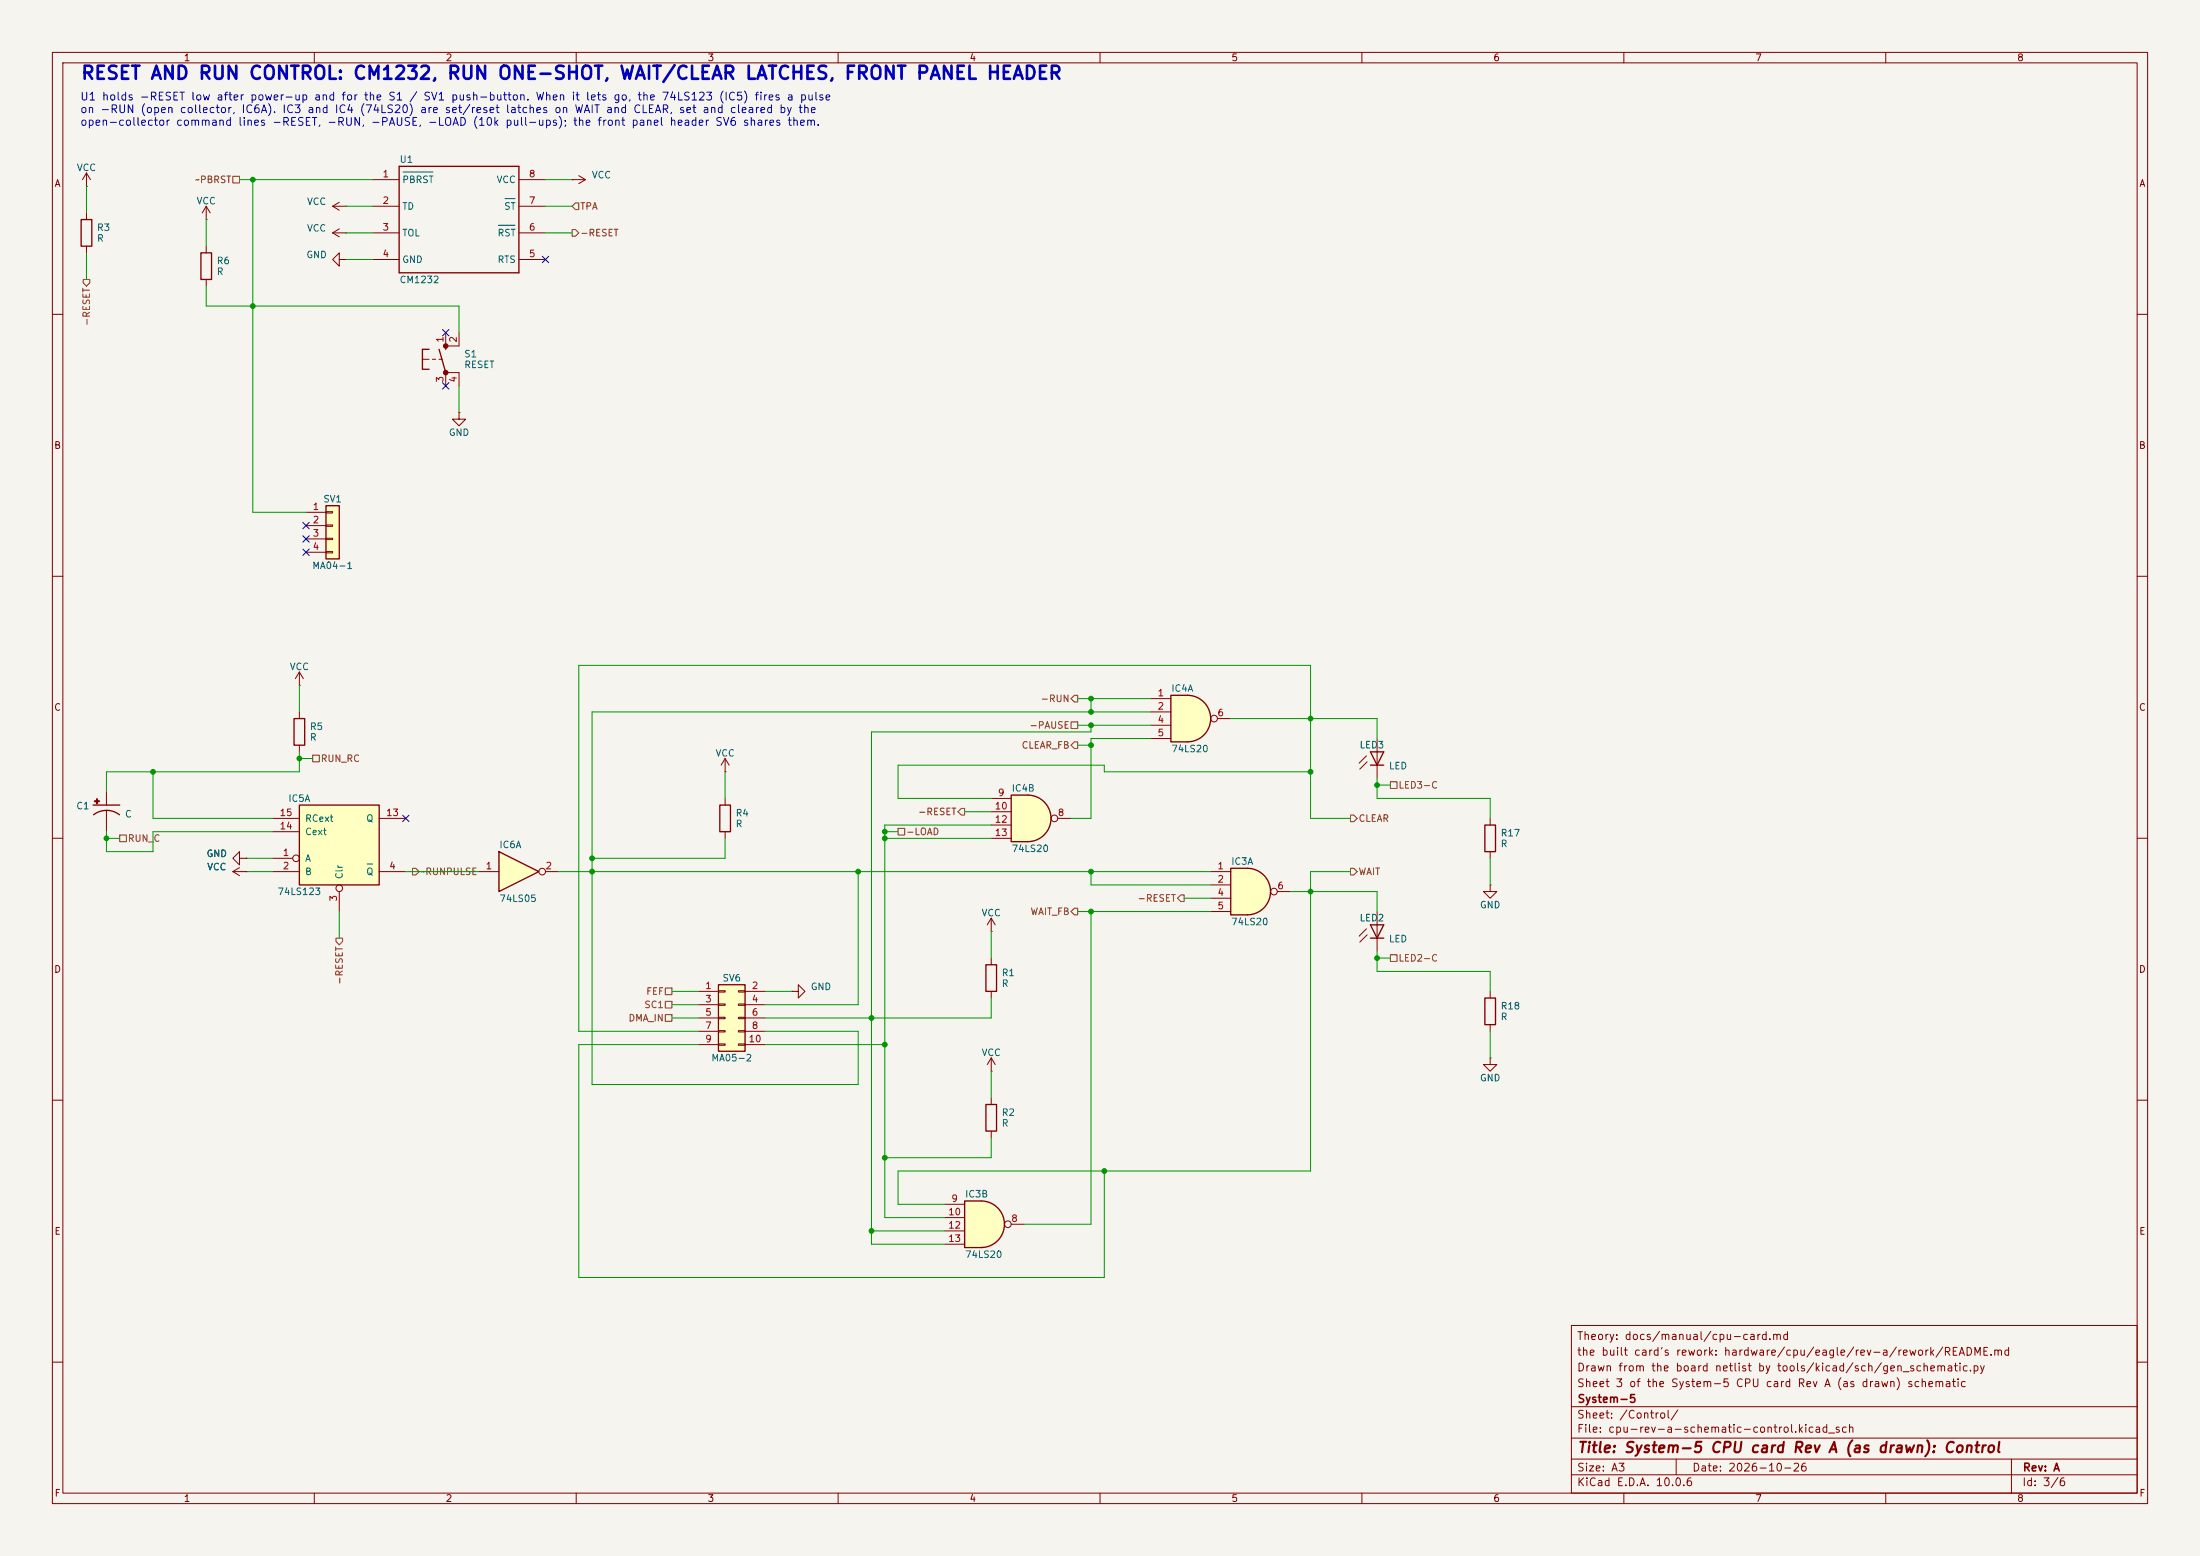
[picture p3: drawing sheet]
<svg xmlns="http://www.w3.org/2000/svg" width="420mm" height="297mm" viewBox="0 0 420 297" stroke-linecap="round" stroke-linejoin="round" font-family="sans-serif">
<path d="M0 0h420v297h-420z" fill="#f5f4ef" stroke="#f5f4ef" stroke-width=".19"/>
<g fill="none" stroke="#840000" stroke-width=".19">
<path d="M10 10h400v277h-400zM12 12h396v273h-396zM60 10v2M110 10v2M160 10v2M210 10v2M260 10v2M310 10v2M360 10v2M64.8 49.5v-1.2l-1.3 1.2 1.3 1.3v-1.3h1.2M66 49.5h.1M10 60h2"/>
<path d="M408 60h2M10 110h2M408 110h2M10 160h2M138.4 147.3h.1M138.4 144.8l-.7 1.3M138.4 144.8l.8 1.3M138.4 144.8v2.5M408 160h2M44.4 166.4l1.3 .7M44.4 166.4h2.6M45.7 165.6l-1.3 .8"/>
<path d="M47 166.4h.1M10 210h2M189.2 209.6v1.2M189.2 215.9v1.3M408 210h2M300 253h108v32h-108zM10 260h2M300 278.5h108M300 274.5h108M300 268.5h108M320 278.5v3M384 278.5v6.5"/>
<path d="M408 260h2M60 285v2M110 285v2M160 285v2M210 285v2M260 285v2M300 281.5h108M310 285v2M360 285v2"/>
</g>
<path d="M188.2 210.8h2v5.1h-2z" fill="none" stroke="#840000" stroke-width=".25"/>
<path d="M226.7 132.7a4.4 4.4 0 0 1 4.4 4.5 4.4 4.4 0 0 1-4.4 4.4z" fill="#ffffc2" stroke="#ffffc2" stroke-width=".19"/>
<path d="M223.5 132.7h3.2v8.9h-3.2z" fill="#ffffc2"/>
<path d="M223.5 132.7h3.2a4.4 4.4 0 0 1 4.4 4.5 4.4 4.4 0 0 1-4.4 4.4h-3.2zM137.4 153.7h2v5.1h-2z" fill="none" stroke="#840000" stroke-width=".25"/>
<g fill="none" stroke="#840000" stroke-width=".19">
<path d="M219.7 133.4h3.8M219.7 135.9h3.8M219.7 138.4h3.8M232.4 137.2h2.5M138.4 152.4v1.3M138.4 158.8v1.2M219.7 141h3.8"/>
<circle cx="231.8" cy="137.2" r=".63"/>
</g>
<path d="M196.2 151.8a4.4 4.4 0 0 1 4.4 4.4 4.4 4.4 0 0 1-4.4 4.5z" fill="#ffffc2" stroke="#ffffc2" stroke-width=".19"/>
<path d="M193 151.8h3.2v8.9h-3.2z" fill="#ffffc2"/>
<path d="M193 151.8h3.2a4.4 4.4 0 0 1 4.4 4.4 4.4 4.4 0 0 1-4.4 4.5h-3.2z" fill="none" stroke="#840000" stroke-width=".25"/>
<g fill="none" stroke="#840000" stroke-width=".19">
<path d="M189.2 152.4h3.8M189.2 154.9h3.8M189.2 157.5h3.8M201.9 156.2h2.6M189.2 160h3.8"/>
<circle cx="201.3" cy="156.2" r=".63"/>
</g>
<g fill="#ffffc2">
<path d="M18.1 152.9h.9v.1h-.9z"/>
<path d="M18.4 152.5h.2v.9h-.2z"/>
</g>
<path d="M17.8 153.7h5.1M17.9 155.5a4.1 4.1 0 0 1 4.9 0M18.1 152.9h.9v.1h-.9zM18.4 152.5h.2v.9h-.2z" fill="none" stroke="#840000" stroke-width=".25"/>
<path d="M20.3 151.1v2.6M20.3 154.7v4.1" fill="none" stroke="#840000" stroke-width=".19"/>
<path d="M95.2 162.6l7.7 3.8-7.7 3.8z" fill="#ffffc2"/>
<path d="M95.2 162.6l7.7 3.8-7.7 3.8z" fill="none" stroke="#840000" stroke-width=".25"/>
<g fill="none" stroke="#840000" stroke-width=".19">
<path d="M91.4 166.4h3.8M104.1 166.4h2.6"/>
<circle cx="103.5" cy="166.4" r=".63"/>
</g>
<path d="M238.1 165.7a4.4 4.4 0 0 1 4.5 4.5 4.4 4.4 0 0 1-4.5 4.4z" fill="#ffffc2" stroke="#ffffc2" stroke-width=".19"/>
<path d="M234.9 165.7h3.2v8.9h-3.2z" fill="#ffffc2"/>
<path d="M81.9 66.7h-1.3v3.8h1.3M83.8 66.7l1.3 4.4M85.1 66v.7M56.1 137.2h2.1v5h-2.1zM261.6 143.5h2.6l-1.3 2.6zM261.6 146.1h2.6M234.9 165.7h3.2a4.4 4.4 0 0 1 4.5 4.5 4.4 4.4 0 0 1-4.5 4.4h-3.2zM283.5 190.5h2v5.1h-2z" fill="none" stroke="#840000" stroke-width=".25"/>
<g fill="none" stroke="#840000" stroke-width=".19">
<path d="M63.5 39.4l1.3 .7M63.5 39.4h2.5M64.8 38.6l-1.3 .8M66 39.4h.1M80.6 68.6h1.3M82.5 68.6h.7M83.8 68.6h.7M85.1 63.5v2.5h2.5v-2.5M85.1 73.7v-2.6h2.5v2.6M87.6 78.7v1.3h1.3l-1.3 1.3-1.2-1.3h1.2M87.6 78.7h.1M57.1 130.8h.1"/>
<path d="M57.1 128.3l-.7 1.2M57.1 128.3l.8 1.2M57.1 128.3v2.5M57.1 135.9v1.3M57.1 142.2v1.3M260.9 144.3l-1.4 1.4M261 145.4l-1.4 1.4M262.9 141v7.6M231.1 166.4h3.8M231.1 168.9h3.8M231.1 171.5h3.8M231.1 174h3.8"/>
<path d="M243.8 170.2h2.6M284.5 168.9v1.3h1.2l-1.2 1.3-1.3-1.3h1.3M284.5 168.9h.1M284.5 189.2v1.3M284.5 195.6v1.3M284.5 201.9v1.3h1.2l-1.2 1.3-1.3-1.3h1.3M284.5 201.9h.1"/>
<circle cx="243.2" cy="170.2" r=".63"/>
</g>
<g fill="#840000" stroke="#840000" stroke-width=".41">
<circle cx="85.1" cy="66" r=".33"/>
<circle cx="85.1" cy="71.1" r=".33"/>
</g>
<path d="M62.2 96.5h2.6v10.2h-2.6z" fill="#ffffc2"/>
<path d="M38.4 48.3h2v5h-2zM62.2 96.5h2.6v10.2h-2.6z" fill="none" stroke="#840000" stroke-width=".25"/>
<path d="M39.4 47v1.3M39.4 53.3v1.3M58.4 97.8h3.8M62.2 97.7h1.3v.2h-1.3zM58.4 100.3h3.8M58.4 102.9h3.8M58.4 105.4h3.8M62.2 100.2h1.3v.3h-1.3zM62.2 102.7h1.3v.3h-1.3zM62.2 105.3h1.3v.2h-1.3z" fill="none" stroke="#840000" stroke-width=".19"/>
<path d="M57.1 153.7h15.3v15.2h-15.3z" fill="#ffffc2"/>
<path d="M57.1 153.7h15.3v15.2h-15.3z" fill="none" stroke="#840000" stroke-width=".25"/>
<g fill="none" stroke="#840000" stroke-width=".19">
<path d="M52.1 156.2h5M52.1 158.8h5M72.4 156.2h5.1M52.1 163.8h3.8M52.1 166.4h5M64.8 170.2v3.8M72.4 166.4h5.1"/>
<circle cx="56.5" cy="163.8" r=".63"/>
<circle cx="64.8" cy="169.5" r=".63"/>
</g>
<path d="M70.1 164.9h1" fill="none" stroke="#006464" stroke-width=".19"/>
<path d="M137.2 188h5v12.7h-5z" fill="#ffffc2"/>
<path d="M283.5 157.5h2v5.1h-2zM261.6 176.5h2.6l-1.3 2.6zM261.6 179.1h2.6M137.2 188h5v12.7h-5z" fill="none" stroke="#840000" stroke-width=".25"/>
<g fill="none" stroke="#840000" stroke-width=".19">
<path d="M16.5 35.6h.1M16.5 33l-.8 1.3M16.5 33l.8 1.3M16.5 33v2.6M284.5 156.2v1.3M260.9 177.3l-1.4 1.4M261 178.4l-1.4 1.4M262.9 174v7.6M284.5 162.6v1.2M133.3 189.2h3.9M133.3 191.8h3.9M133.3 194.3h3.9"/>
<path d="M133.3 196.9h3.9M133.3 199.4h3.9M137.2 189.1h1.2v.3h-1.2zM137.2 191.6h1.2v.3h-1.2zM137.2 194.2h1.2v.2h-1.2zM137.2 196.7h1.2v.3h-1.2zM137.2 199.3h1.2v.2h-1.2zM141 189.1h1.2v.3h-1.2zM141 191.6h1.2v.3h-1.2zM141 194.2h1.2v.2h-1.2zM141 196.7h1.2v.3h-1.2zM141 199.3h1.2v.2h-1.2z"/>
<path d="M142.2 189.2h3.8M142.2 191.8h3.8M142.2 194.3h3.8M142.2 196.9h3.8M142.2 199.4h3.8M151.1 189.2h1.3v-1.2l1.3 1.2-1.3 1.3v-1.3M151.1 189.2h.1"/>
</g>
<path d="M187.3 229.2a4.4 4.4 0 0 1 4.5 4.5 4.4 4.4 0 0 1-4.5 4.4z" fill="#ffffc2" stroke="#ffffc2" stroke-width=".19"/>
<path d="M184.1 229.2h3.2v8.9h-3.2z" fill="#ffffc2"/>
<path d="M76.2 31.8h22.9v20.3h-22.9zM15.5 41.9h2v5.1h-2zM188.2 184.2h2v5h-2zM184.1 229.2h3.2a4.4 4.4 0 0 1 4.5 4.5 4.4 4.4 0 0 1-4.5 4.4h-3.2z" fill="none" stroke="#840000" stroke-width=".25"/>
<g fill="none" stroke="#840000" stroke-width=".19">
<path d="M39.4 39.4l-.8 1.2M39.4 39.4l.7 1.2M39.4 39.4v2.5M71.1 34.3h5.1M71.1 39.4h5.1M99.1 34.3h5M99.1 39.4h5M109.2 34.3h.1M109.2 34.3h2.6M110.5 33.5l1.3 .8M111.8 34.3l-1.3 .8M16.5 40.6v1.3"/>
<path d="M16.5 47v1.3M39.4 41.9h.1M63.5 44.5l1.3 .7M63.5 44.5h2.5M64.8 43.7l-1.3 .8M66 44.5h.1M71.1 44.5h5.1M71.1 49.5h5.1M99.1 44.5h5M99.1 49.5h5M45.7 163.8v-1.2l-1.3 1.2 1.3 1.3v-1.3h1.3M47 163.8h.1"/>
<path d="M47 166.4h.1M189.2 177.8h.1M189.2 175.3l-.7 1.2M189.2 175.3l.8 1.2M189.2 175.3v2.5M189.2 182.9v1.3M189.2 189.2v1.3M189.2 204.5h.1M189.2 201.9v2.6M189.2 201.9l-.7 1.3M189.2 201.9l.8 1.3M180.3 229.9h3.8"/>
<path d="M180.3 232.4h3.8M180.3 234.9h3.8M180.3 237.5h3.8M193 233.7h2.6"/>
<circle cx="192.4" cy="233.7" r=".63"/>
</g>
<path d="M76.9 32.8h5.8M96.4 37.9h1.9M95.1 43h3.2" fill="none" stroke="#006464" stroke-width=".19"/>
<g fill="none" stroke="#725600" stroke-width=".19">
<path d="M44.4 33.7h1.3v1.2h-1.3zM109.9 38.7h.6v1.3h-.6l-.7-.6zM15.9 53.3h1.2v.7l-.6 .6-.6-.6zM109.2 43.8h.7l.6 .7-.6 .6h-.7zM204.5 137.8h1.2v1.3h-1.2zM205.1 132.7h.6v1.3h-.6l-.6-.6zM22.9 159.4h1.2v1.3h-1.2zM59.7 144.1h1.3v1.3h-1.3zM171.4 158.1h1.3v1.3h-1.3zM183.5 154.3h.6v1.3h-.6l-.6-.7zM205.1 141.6h.6v1.3h-.6l-.6-.7zM257.8 155.6h.6l.7 .6-.7 .6h-.6z"/>
<path d="M265.4 149.2h1.3v1.3h-1.3zM64.1 179.1h1.3v.6l-.6 .6-.7-.6zM78.7 165.7h.7l.6 .7-.6 .6h-.7zM205.1 173.4h.6v1.2h-.6l-.6-.6zM225.4 170.8h.7v1.3h-.7l-.6-.6zM257.8 165.7h.6l.7 .7-.7 .6h-.6zM127 188.6h1.3v1.3h-1.3zM127 193.7h1.3v1.2h-1.3zM127 191.1h1.3v1.3h-1.3zM265.4 182.2h1.3v1.3h-1.3z"/>
</g>
<g fill="none" stroke="#009600" stroke-width=".19">
<path d="M16.5 35.6v5M45.7 34.3h25.4M48.3 34.3v63.5h10.1M66 39.4h5.1M104.1 34.3h5.1M104.1 39.4h5.1M16.5 48.3v5M39.4 54.6v3.8h48.2v5.1M39.4 41.9v5.1M66 44.5h5.1M66 49.5h5.1M104.1 44.5h5.1"/>
<path d="M87.6 73.7v5M57.1 130.8v5.1M205.7 138.4h14M205.7 133.4h14M208.3 138.4v1.3h-41.9v97.8h13.9M208.3 133.4v2.5M219.7 135.9h-106.7v71.1h50.8v-10.1h-17.8M234.9 137.2h28v3.8M20.3 158.8v3.8h8.9v-3.8h22.9M29.2 147.3v8.9h22.9M57.1 143.5v3.8h-36.8v3.8M57.1 144.8h2.6"/>
<path d="M138.4 147.3v5.1M168.9 158.8h2.5M184.1 154.9h5.1M189.2 157.5h-20.3v74.9h11.4M205.7 142.2h2.6M219.7 141h-11.4v15.2h-3.8M250.2 147.3h-39.4v-1.2h-39.4v6.3h17.8M257.8 156.2h-7.6v-29.2h-139.7v69.9h22.8M262.9 148.6v3.8h21.6v3.8M262.9 149.9h2.5M20.3 160h2.6M47 166.4h5.1"/>
<path d="M47 163.8h5.1M64.8 174v5.1M77.5 166.4h13.9M106.7 166.4h124.4M138.4 160v3.8h-25.4M163.8 166.4v25.4h-17.8M168.9 160h20.3M189.2 177.8v5.1M205.7 174h25.4M208.3 166.4v2.5h22.8M208.3 174v59.7h-12.7M226.1 171.5h5"/>
<path d="M246.4 170.2h16.5v3.8M257.8 166.4h-7.6v57.1h-78.8v6.4h8.9M284.5 163.8v5.1M128.3 194.3h5M128.3 191.8h5M128.3 189.2h5M133.3 199.4h-22.8v44.4h100.3v-20.3M146 199.4h22.9M146 189.2h5.1M189.2 190.5v3.8h-43.2M262.9 181.6v3.8h21.6v3.8M262.9 182.9h2.5"/>
<path d="M284.5 196.9v5M189.2 204.5v5.1M189.2 217.2v3.8h-20.3M166.4 234.9h13.9"/>
</g>
<g fill="none" stroke="#000084" stroke-width=".19">
<path d="M103.5 48.9l1.2 1.2M104.7 48.9l-1.2 1.2M84.5 62.9l1.2 1.2M84.5 73.1l1.2 1.2M85.7 73.1l-1.2 1.2M85.7 62.9l-1.2 1.2M57.8 99.7l1.2 1.2M59 99.7l-1.2 1.2M57.8 102.3l1.2 1.2M57.8 104.8l1.2 1.2M59 102.3l-1.2 1.2M59 104.8l-1.2 1.2"/>
<path d="M76.9 155.6l1.2 1.2M78.1 155.6l-1.2 1.2"/>
</g>
<g fill="#009600" stroke="#009600" stroke-width=".19">
<circle cx="168.9" cy="160" r=".46"/>
<circle cx="163.8" cy="166.4" r=".46"/>
<circle cx="113" cy="163.8" r=".46"/>
<circle cx="48.3" cy="34.3" r=".46"/>
<circle cx="48.3" cy="58.4" r=".46"/>
<circle cx="208.3" cy="174" r=".46"/>
<circle cx="208.3" cy="166.4" r=".46"/>
<circle cx="208.3" cy="138.4" r=".46"/>
<circle cx="208.3" cy="135.9" r=".46"/>
<circle cx="208.3" cy="142.2" r=".46"/>
<circle cx="208.3" cy="133.4" r=".46"/>
<circle cx="168.9" cy="158.8" r=".46"/>
<circle cx="168.9" cy="221" r=".46"/>
<circle cx="168.9" cy="199.4" r=".46"/>
<circle cx="166.4" cy="234.9" r=".46"/>
<circle cx="210.8" cy="223.5" r=".46"/>
<circle cx="113" cy="166.4" r=".46"/>
<circle cx="166.4" cy="194.3" r=".46"/>
<circle cx="262.9" cy="182.9" r=".46"/>
<circle cx="262.9" cy="149.9" r=".46"/>
<circle cx="250.2" cy="170.2" r=".46"/>
<circle cx="250.2" cy="147.3" r=".46"/>
<circle cx="250.2" cy="137.2" r=".46"/>
<circle cx="57.1" cy="144.8" r=".46"/>
<circle cx="20.3" cy="160" r=".46"/>
<circle cx="29.2" cy="147.3" r=".46"/>
</g>
<text font-size="2.5" fill="#0000c2" x="15.3" y="15.8">RESET AND RUN CONTROL: CM1232, RUN ONE-SHOT, WAIT/CLEAR LATCHES, FRONT PANEL HEADER</text>
<text font-size="2" fill="#840000" x="301" y="277.8">Title: System-5 CPU card Rev A (as drawn): Control</text>
<g font-size="1.5" fill="#0000c2">
<text x="15.2" y="19.5">U1 holds -RESET low after power-up and for the S1 / SV1 push-button. When it lets go, the 74LS123 (IC5) fires a pulse</text>
<text x="15.2" y="22">on -RUN (open collector, IC6A). IC3 and IC4 (74LS20) are set/reset latches on WAIT and CLEAR, set and cleared by the</text>
<text x="15.2" y="24.4">open-collector command lines -RESET, -RUN, -PAUSE, -LOAD (10k pull-ups); the front panel header SV6 shares them.</text>
</g>
<g font-size="1.5" fill="#840000">
<text x="300.9" y="256.1">Theory: docs/manual/cpu-card.md</text>
<text x="300.9" y="262.1">Drawn from the board netlist by tools/kicad/sch/gen_schematic.py</text>
<text x="300.9" y="259.1">the built card's rework: hardware/cpu/eagle/rev-a/rework/README.md</text>
<text x="300.9" y="265.1">Sheet 3 of the System-5 CPU card Rev A (as drawn) schematic</text>
<text x="301" y="268.1">System-5</text>
<text x="300.9" y="273.8">File: cpu-rev-a-schematic-control.kicad_sch</text>
<text x="300.9" y="271.1">Sheet: /Control/</text>
<text x="300.9" y="281.2">Size: A3</text>
<text x="322.9" y="281.2">Date: 2026-10-26</text>
<text x="386" y="281.2">Rev: A</text>
<text x="300.9" y="284">KiCad E.D.A. 10.0.6</text>
<text x="385.9" y="284">Id: 3/6</text>
</g>
<g font-size="1.3" fill="#840000">
<text x="35" y="12">1</text>
<text x="85" y="12">2</text>
<text x="135" y="12">3</text>
<text x="185" y="12">4</text>
<text x="235" y="12">5</text>
<text x="285" y="12">6</text>
<text x="335" y="12">7</text>
<text x="385" y="12">8</text>
<text x="10.3" y="36">A</text>
<text x="408.3" y="36">A</text>
<text x="10.2" y="86">B</text>
<text x="408.2" y="86">B</text>
<text x="10.2" y="136">C</text>
<text x="408.2" y="136">C</text>
<text x="10.2" y="186">D</text>
<text x="408.2" y="186">D</text>
<text x="10.3" y="236">E</text>
<text x="408.3" y="236">E</text>
<text x="10.3" y="286">F</text>
<text x="35" y="287">1</text>
<text x="85" y="287">2</text>
<text x="135" y="287">3</text>
<text x="185" y="287">4</text>
<text x="235" y="287">5</text>
<text x="285" y="287">6</text>
<text x="335" y="287">7</text>
<text x="385" y="287">8</text>
<text x="408.3" y="286">F</text>
</g>
<g font-size="1.3" fill="#006464">
<text x="14.6" y="33">VCC</text>
<text x="76.2" y="31.4">U1</text>
<text x="76.7" y="35.3">PBRST</text>
<text x="94.7" y="35.3">VCC</text>
<text x="112.9" y="34.4">VCC</text>
<text x="37.4" y="39.3">VCC</text>
<text x="58.5" y="39.4">VCC</text>
<text x="76.7" y="40.3">TD</text>
<text x="96.1" y="40.3">ST</text>
<text x="18.4" y="44.4">R3</text>
<text x="18.4" y="46.4">R</text>
<text x="58.5" y="44.5">VCC</text>
<text x="76.7" y="45.4">TOL</text>
<text x="94.9" y="45.4">RST</text>
<text x="41.3" y="50.7">R6</text>
<text x="41.3" y="52.8">R</text>
<text x="58.4" y="49.6">GND</text>
<text x="76.7" y="50.5">GND</text>
<text x="94.9" y="50.5">RTS</text>
<text x="76.2" y="54.4">CM1232</text>
<text x="88.5" y="68.5">S1</text>
<text x="88.5" y="70.6">RESET</text>
<text x="85.6" y="83.5">GND</text>
<text x="61.6" y="96.2">SV1</text>
<text x="59.5" y="108.9">MA04-1</text>
<text x="55.2" y="128.2">VCC</text>
<text x="223.5" y="132.4">IC4A</text>
<text x="59.1" y="139.6">R5</text>
<text x="59.1" y="141.7">R</text>
<text x="223.5" y="143.9">74LS20</text>
<text x="259.4" y="143.1">LED3</text>
<text x="136.5" y="144.7">VCC</text>
<text x="265" y="147.1">LED</text>
<text x="14.5" y="154.8">C1</text>
<text x="54.9" y="153.4">IC5A</text>
<text x="193" y="151.4">IC4B</text>
<text x="23.7" y="156.3">C</text>
<text x="58.1" y="159.7">Cext</text>
<text x="58.1" y="157.2">RCext</text>
<text x="69.8" y="157.2">Q</text>
<text x="140.3" y="156.1">R4</text>
<text x="140.3" y="158.2">R</text>
<text x="286.4" y="160">R17</text>
<text x="39.3" y="163.9">GND</text>
<text x="39.4" y="166.4">VCC</text>
<text x="58.1" y="164.8">A</text>
<text x="58.1" y="167.3">B</text>
<text x="65.7" y="167.9" transform="rotate(-90 65.7 167.9)">Clr</text>
<text x="69.8" y="167.3">Q</text>
<text x="95.2" y="162.2">IC6A</text>
<text x="193" y="162.9">74LS20</text>
<text x="234.9" y="165.4">IC3A</text>
<text x="286.4" y="162">R</text>
<text x="52.9" y="171.1">74LS123</text>
<text x="95.2" y="172.5">74LS05</text>
<text x="282.4" y="173.7">GND</text>
<text x="187.3" y="175.2">VCC</text>
<text x="234.9" y="176.9">74LS20</text>
<text x="259.4" y="176.2">LED2</text>
<text x="265" y="180.2">LED</text>
<text x="137.8" y="187.7">SV6</text>
<text x="154.7" y="189.3">GND</text>
<text x="191.1" y="186.6">R1</text>
<text x="191.1" y="188.7">R</text>
<text x="286.4" y="193">R18</text>
<text x="286.4" y="195">R</text>
<text x="135.7" y="202.9">MA05-2</text>
<text x="187.3" y="201.9">VCC</text>
<text x="282.4" y="206.7">GND</text>
<text x="191.1" y="213.3">R2</text>
<text x="191.1" y="215.3">R</text>
<text x="184.1" y="228.9">IC3B</text>
<text x="184.1" y="240.4">74LS20</text>
</g>
<g font-size="1.3" fill="#725600">
<text x="37.1" y="35.3">~PBRST</text>
<text x="110.7" y="40.3">TPA</text>
<text x="110.7" y="45.4">-RESET</text>
<text x="17.5" y="62.3" transform="rotate(-90 17.5 62.3)">-RESET</text>
<text x="198.5" y="134.3">-RUN</text>
<text x="194.9" y="143.2">CLEAR_FB</text>
<text x="196.4" y="139.4">-PAUSE</text>
<text x="61.1" y="145.7">RUN_RC</text>
<text x="175.1" y="155.9">-RESET</text>
<text x="266.9" y="150.8">LED3-C</text>
<text x="24.3" y="161">RUN_C</text>
<text x="172.9" y="159.7">-LOAD</text>
<text x="259.2" y="157.2">CLEAR</text>
<text x="80.2" y="167.3">~RUNPULSE</text>
<text x="259.2" y="167.3">WAIT</text>
<text x="217.1" y="172.4">-RESET</text>
<text x="196.6" y="175">WAIT_FB</text>
<text x="266.9" y="183.8">LED2-C</text>
<text x="65.7" y="188.1" transform="rotate(-90 65.7 188.1)">-RESET</text>
<text x="123.3" y="190.2">FEF</text>
<text x="119.9" y="195.3">DMA_IN</text>
<text x="122.9" y="192.7">SC1</text>
</g>
<g font-size="1.3" fill="#a90000">
<text x="72.9" y="34.2">1</text>
<text x="100.9" y="34.2">8</text>
<text x="72.9" y="39.2">2</text>
<text x="100.9" y="39.2">7</text>
<text x="72.9" y="44.3">3</text>
<text x="100.9" y="44.3">6</text>
<text x="72.9" y="49.4">4</text>
<text x="100.9" y="49.4">5</text>
<text x="85" y="65.5" transform="rotate(-90 85 65.5)">1</text>
<text x="87.5" y="65.5" transform="rotate(-90 87.5 65.5)">2</text>
<text x="85" y="73.1" transform="rotate(-90 85 73.1)">3</text>
<text x="87.5" y="73.1" transform="rotate(-90 87.5 73.1)">4</text>
<text x="59.6" y="97.7">1</text>
<text x="59.6" y="100.2">2</text>
<text x="59.6" y="102.7">3</text>
<text x="59.6" y="105.3">4</text>
<text x="220.9" y="133.2">1</text>
<text x="220.9" y="135.8">2</text>
<text x="232.3" y="137">6</text>
<text x="220.9" y="138.3">4</text>
<text x="220.9" y="140.8">5</text>
<text x="189.8" y="154.8">10</text>
<text x="190.4" y="152.3">9</text>
<text x="53.3" y="158.6">14</text>
<text x="53.3" y="156.1">15</text>
<text x="73.6" y="156.1">13</text>
<text x="189.8" y="157.3">12</text>
<text x="189.8" y="159.9">13</text>
<text x="201.8" y="156.1">8</text>
<text x="53.9" y="163.7">1</text>
<text x="53.9" y="166.2">2</text>
<text x="74.2" y="166.2">4</text>
<text x="92.6" y="166.2">1</text>
<text x="104" y="166.2">2</text>
<text x="232.3" y="166.2">1</text>
<text x="64.6" y="172.2" transform="rotate(-90 64.6 172.2)">3</text>
<text x="232.3" y="168.8">2</text>
<text x="232.3" y="171.3">4</text>
<text x="232.3" y="173.9">5</text>
<text x="243.7" y="170">6</text>
<text x="134.5" y="189.1">1</text>
<text x="134.5" y="191.6">3</text>
<text x="143.4" y="189.1">2</text>
<text x="143.4" y="191.6">4</text>
<text x="134.5" y="194.2">5</text>
<text x="134.5" y="196.7">7</text>
<text x="143.4" y="194.2">6</text>
<text x="143.4" y="196.7">8</text>
<text x="134.5" y="199.3">9</text>
<text x="142.8" y="199.3">10</text>
<text x="180.9" y="232.3">10</text>
<text x="181.5" y="229.7">9</text>
<text x="192.9" y="233.5">8</text>
<text x="180.9" y="234.8">12</text>
<text x="180.9" y="237.4">13</text>
</g>
</svg>
